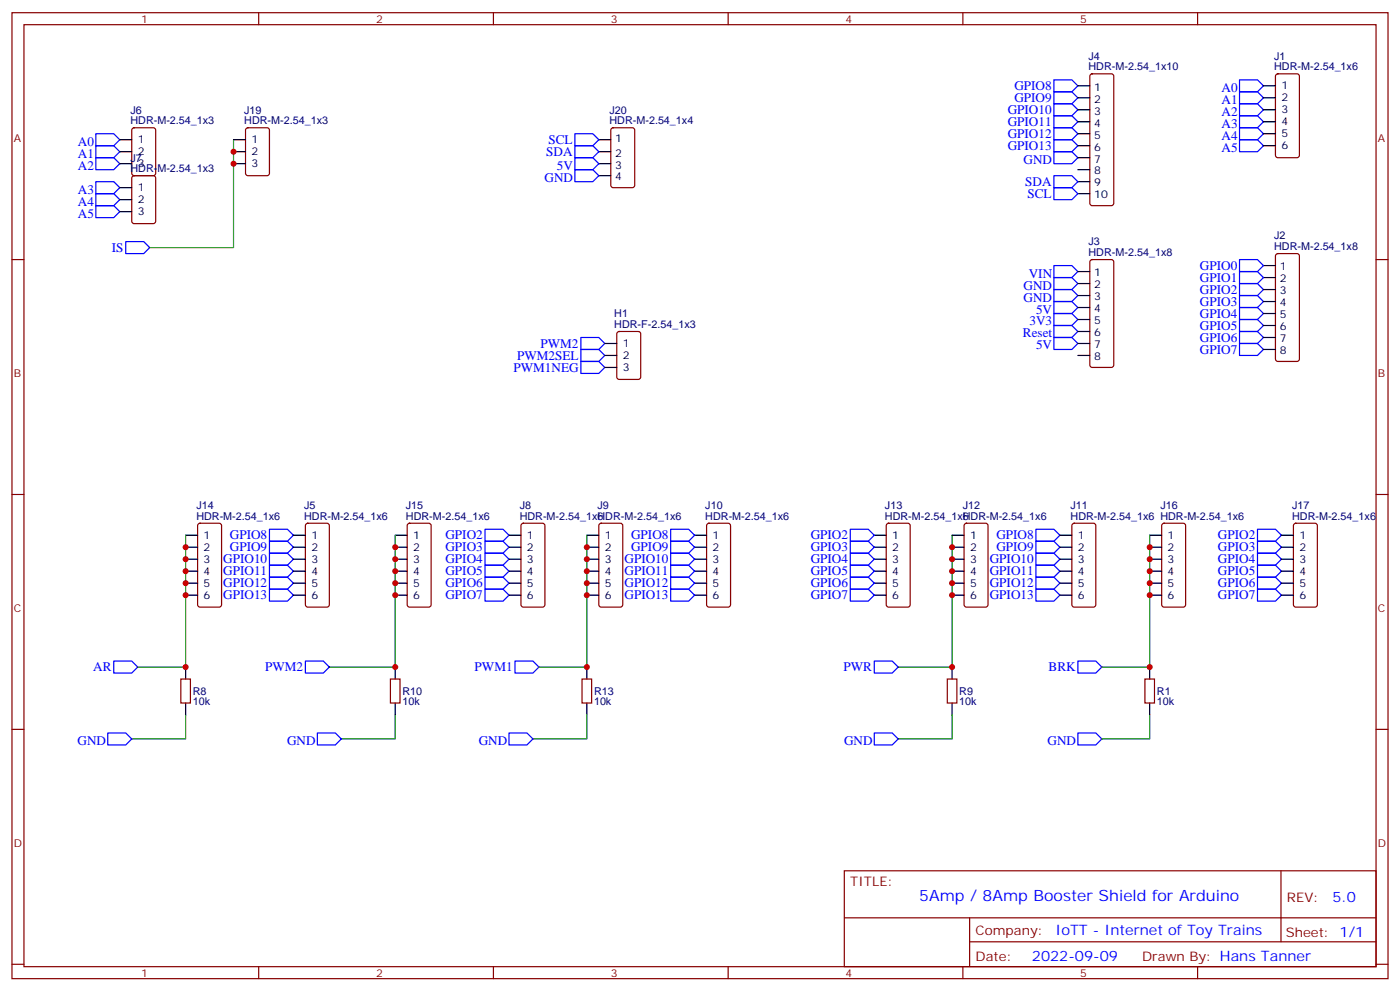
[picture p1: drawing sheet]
<svg xmlns="http://www.w3.org/2000/svg" width="412mm" height="292mm" viewBox="0 0 412 292" stroke-linecap="round" stroke-linejoin="round" font-family="sans-serif">
<g fill="none" stroke="#870000" stroke-width=".35">
<path d="M3.5 3.7h405.4v284.4h-405.4zM7.1 7.3h398.2v277.3h-398.2zM76.2 3.7v3.6M145.3 3.7v3.6M214.5 3.7v3.6M283.6 3.7v3.6M352.8 3.7v3.6M39 37.8l.5-.2h5.7l.6 .4 .1 13-.5 .7h-5.9l-.6-.4-.1-13zM72.6 37.8l.4-.2h5.7l.6 .4 .1 13-.5 .7h-5.9l-.6-.4-.1-13zM180.2 37.8l.4-.2h5.7l.6 .4 .1 16.5-.5 .7h-5.9l-.6-.4-.1-16.5zM321.3 21.9l.4-.2h5.7l.5 .2 .2 .5v37.4l-.3 .5-.4 .2h-5.7l-.5-.2-.2-.5v-37.4zM375.9 21.9l.5-.2h5.7l.6 .5 .1 23.5-.5 .7h-5.9l-.6-.4-.1-23.6z"/>
<path d="M39 51.9l.5-.2h5.7l.6 .4 .1 13-.5 .7h-5.9l-.6-.4-.1-13zM3.5 76.4h3.6M321.3 76.6l.4-.2h5.7l.5 .2 .2 .5v30.4l-.3 .5-.4 .2h-5.7l-.5-.3-.2-.4v-30.4zM375.9 74.9l.5-.3h5.7l.5 .3 .2 .5v30.3l-.3 .5-.4 .2h-5.7l-.5-.2-.2-.5v-30.3zM405.3 76.4h3.6M181.9 97.8l.5-.2h5.6l.7 .4v13l-.4 .6-5.9 .1-.7-.5v-12.9zM3.5 145.6h3.6M58.4 154.2l.5-.2h5.7l.6 .5 .1 23.5-.5 .7h-5.9l-.6-.4-.1-23.6zM90.2 154.2l.5-.2h5.6l.7 .5v23.5l-.4 .7h-5.9l-.7-.4v-23.6zM120.2 154.2l.4-.2h5.7l.6 .5 .1 23.5-.5 .7h-5.9l-.6-.4-.1-23.6zM153.7 154.2l.5-.2h5.6l.7 .5v23.5l-.4 .7h-5.9l-.7-.4v-23.6zM176.6 154.2l.5-.2h5.6l.7 .5v23.5l-.4 .7h-5.9l-.7-.4v-23.6z"/>
<path d="M208.4 154.2l.4-.2h5.7l.6 .5 .1 23.5-.5 .7h-5.9l-.6-.4-.1-23.6zM261.3 154.2l.5-.2h5.6l.7 .5v23.5l-.5 .7h-5.8l-.7-.4v-23.6zM284.2 154.2l.5-.2h5.6l.7 .5v23.5l-.4 .7h-5.9l-.7-.4v-23.6zM316 154.2l.4-.2h5.7l.6 .5 .1 23.5-.5 .7h-5.9l-.6-.4-.1-23.6zM342.4 154.2l.5-.2h5.6l.7 .5v23.5l-.4 .7h-5.9l-.7-.4v-23.6zM381.2 154.2l.5-.2h5.6l.7 .5 .1 23.5-.5 .7h-5.9l-.6-.4-.1-23.6zM405.3 145.6h3.6M53.3 199.9h2.8v7h-2.8zM115 199.9h2.8v7h-2.8zM171.4 199.9h2.9v7h-2.9zM279 199.9h2.9v7h-2.9zM337.3 199.9h2.8v7h-2.8z"/>
<path d="M3.5 214.7h3.6M405.3 214.7h3.6M248.7 256.3h156.6v28.3h-156.6zM377.3 256.4v20.8M248.7 270.2h156.5M285.6 277.2h119.6M285.6 270.2v14.1M3.5 283.8h3.6M76.2 284.6v3.5M145.3 284.6v3.5M214.5 284.6v3.5M283.6 284.6v3.5"/>
<path d="M352.8 284.6v3.5M405.3 283.8h3.6"/>
</g>
<g fill="none" stroke="#00f" stroke-width=".35">
<path d="M28.2 39.4h5.3l1.8 1.7-1.8 1.8h-5.3zM169.3 39.4h5.3l1.8 1.7-1.8 1.8h-5.3zM310.4 37.6h5.3l1.8 1.8-1.8 1.7h-5.3zM310.4 34.1h5.3l1.8 1.7-1.8 1.8h-5.3zM310.4 30.6h5.3l1.8 1.7-1.8 1.8h-5.3zM310.4 27h5.3l1.8 1.8-1.8 1.8h-5.3zM310.4 23.5h5.3l1.8 1.8-1.8 1.7h-5.3zM365.1 37.6h5.3l1.8 1.8-1.8 1.7h-5.3zM365.1 34.1h5.3l1.8 1.7-1.8 1.8h-5.3zM365.1 30.6h5.3l1.8 1.7-1.8 1.8h-5.3zM365.1 27h5.3l1.8 1.8-1.8 1.8h-5.3zM365.1 23.5h5.3l1.8 1.8-1.8 1.7h-5.3z"/>
<path d="M28.2 42.9h5.3l1.8 1.8-1.8 1.7h-5.3zM28.2 46.4h5.3l1.8 1.8-1.8 1.8h-5.3zM28.2 53.5h5.3l1.8 1.7-1.8 1.8h-5.3zM28.2 57h5.3l1.8 1.8-1.8 1.7h-5.3zM169.3 50h5.3l1.8 1.7-1.8 1.8h-5.3zM169.3 46.4h5.3l1.8 1.8-1.8 1.8h-5.3zM169.3 42.9h5.3l1.8 1.8-1.8 1.7h-5.3zM310.4 44.7h5.3l1.8 1.7-1.8 1.8h-5.3zM310.4 41.1h5.3l1.8 1.8-1.8 1.8h-5.3zM310.4 55.2h5.3l1.8 1.8-1.8 1.8h-5.3zM310.4 51.7h5.3l1.8 1.8-1.8 1.7h-5.3zM365.1 41.1h5.3l1.8 1.8-1.8 1.8h-5.3z"/>
<path d="M28.2 60.5h5.3l1.8 1.8-1.8 1.8h-5.3zM37 71.1h5.3l1.8 1.8-1.8 1.7h-5.3zM310.4 78.2h5.3l1.8 1.7-1.8 1.8h-5.3zM365.1 76.4h5.3l1.8 1.8-1.8 1.7h-5.3zM365.1 79.9h5.3l1.8 1.8-1.8 1.8h-5.3zM171.1 99.3h5.3l1.8 1.8-1.8 1.8h-5.3zM310.4 99.3h5.3l1.8 1.8-1.8 1.8h-5.3zM310.4 95.8h5.3l1.8 1.8-1.8 1.7h-5.3zM310.4 92.3h5.3l1.8 1.8-1.8 1.7h-5.3zM310.4 88.8h5.3l1.8 1.7-1.8 1.8h-5.3zM310.4 85.2h5.3l1.8 1.8-1.8 1.8h-5.3zM310.4 81.7h5.3l1.8 1.8-1.8 1.7h-5.3z"/>
<path d="M365.1 97.6h5.3l1.8 1.7-1.8 1.8h-5.3zM365.1 94.1h5.3l1.8 1.7-1.8 1.8h-5.3zM365.1 90.5h5.3l1.8 1.8-1.8 1.8h-5.3zM365.1 87h5.3l1.8 1.8-1.8 1.7h-5.3zM365.1 83.5h5.3l1.8 1.7-1.8 1.8h-5.3zM171.1 102.9h5.3l1.8 1.7-1.8 1.8h-5.3zM171.1 106.4h5.3l1.8 1.8-1.8 1.7h-5.3zM365.1 101.1h5.3l1.8 1.8-1.8 1.7h-5.3zM79.4 159.3h5.3l1.7 1.8-1.7 1.7h-5.3zM79.4 155.8h5.3l1.7 1.8-1.7 1.7h-5.3zM142.9 159.3h5.3l1.7 1.8-1.7 1.7h-5.3zM142.9 155.8h5.3l1.7 1.8-1.7 1.7h-5.3z"/>
<path d="M197.6 155.8h5.2l1.8 1.8-1.8 1.7h-5.2zM197.6 159.3h5.2l1.8 1.8-1.8 1.7h-5.2zM250.5 155.8h5.3l1.7 1.8-1.7 1.7h-5.3zM250.5 159.3h5.3l1.7 1.8-1.7 1.7h-5.3zM305.2 159.3h5.2l1.8 1.8-1.8 1.7h-5.2zM305.2 155.8h5.2l1.8 1.8-1.8 1.7h-5.2zM370.4 159.3h5.3l1.8 1.8-1.8 1.7h-5.3zM370.4 155.8h5.3l1.8 1.8-1.8 1.7h-5.3zM79.4 173.4h5.3l1.7 1.8-1.7 1.8h-5.3zM79.4 169.9h5.3l1.7 1.8-1.7 1.7h-5.3zM79.4 166.4h5.3l1.7 1.7-1.7 1.8h-5.3zM79.4 162.8h5.3l1.7 1.8-1.7 1.8h-5.3z"/>
<path d="M142.9 162.8h5.3l1.7 1.8-1.7 1.8h-5.3zM142.9 166.4h5.3l1.7 1.7-1.7 1.8h-5.3zM142.9 169.9h5.3l1.7 1.8-1.7 1.7h-5.3zM142.9 173.4h5.3l1.7 1.8-1.7 1.8h-5.3zM197.6 162.8h5.2l1.8 1.8-1.8 1.8h-5.2zM197.6 166.4h5.2l1.8 1.7-1.8 1.8h-5.2zM197.6 169.9h5.2l1.8 1.8-1.8 1.7h-5.2zM197.6 173.4h5.2l1.8 1.8-1.8 1.8h-5.2zM250.5 173.4h5.3l1.7 1.8-1.7 1.8h-5.3zM250.5 169.9h5.3l1.7 1.8-1.7 1.7h-5.3zM250.5 166.4h5.3l1.7 1.7-1.7 1.8h-5.3zM250.5 162.8h5.3l1.7 1.8-1.7 1.8h-5.3z"/>
<path d="M305.2 173.4h5.2l1.8 1.8-1.8 1.8h-5.2zM305.2 169.9h5.2l1.8 1.8-1.8 1.7h-5.2zM305.2 166.4h5.2l1.8 1.7-1.8 1.8h-5.2zM305.2 162.8h5.2l1.8 1.8-1.8 1.8h-5.2zM370.4 162.8h5.3l1.8 1.8-1.8 1.8h-5.3zM370.4 166.4h5.3l1.8 1.7-1.8 1.8h-5.3zM370.4 169.9h5.3l1.8 1.8-1.8 1.7h-5.3zM370.4 173.4h5.3l1.8 1.8-1.8 1.8h-5.3zM33.5 194.6h5.3l1.8 1.8-1.8 1.7h-5.3zM90 194.6h5.2l1.8 1.8-1.8 1.7h-5.2zM151.7 194.6h5.3l1.7 1.8-1.7 1.7h-5.3zM257.5 194.6h5.3l1.8 1.8-1.8 1.7h-5.3z"/>
<path d="M317.5 194.6h5.3l1.8 1.8-1.8 1.7h-5.3zM31.7 215.8h5.3l1.8 1.7-1.8 1.8h-5.3zM93.5 215.8h5.3l1.7 1.7-1.7 1.8h-5.3zM149.9 215.8h5.3l1.8 1.7-1.8 1.8h-5.3zM257.5 215.8h5.3l1.8 1.7-1.8 1.8h-5.3zM317.5 215.8h5.3l1.8 1.7-1.8 1.8h-5.3z"/>
</g>
<g fill="none" stroke="#000" stroke-width=".35">
<path d="M317.5 25.3h3.5M317.5 28.8h3.5M317.5 32.3h3.5M317.5 35.8h3.5M317.5 39.4h3.5M372.2 25.3h3.5M372.2 28.8h3.5M372.2 32.3h3.5M372.2 35.8h3.5M372.2 39.4h3.5M35.3 48.2h3.5M35.3 41.1h3.5"/>
<path d="M35.3 44.7h3.5M35.3 55.2h3.5M35.3 58.8h3.5M68.8 48.2h3.5M68.8 41.1h3.5M68.8 44.7h3.5M176.4 48.2h3.5M176.4 41.1h3.5M176.4 44.7h3.5M176.4 51.7h3.5M317.5 42.9h3.5M317.5 46.4h3.5"/>
<path d="M317.5 50h3.5M317.5 53.5h3.5M317.5 57h3.5M372.2 42.9h3.5M35.3 62.3h3.5M317.5 79.9h3.5M372.2 78.2h3.5M317.5 83.5h3.5M317.5 87h3.5M317.5 90.5h3.5M317.5 94.1h3.5M317.5 97.6h3.5"/>
<path d="M372.2 81.7h3.5M372.2 85.2h3.5M372.2 88.8h3.5M372.2 92.3h3.5M372.2 95.8h3.5M372.2 99.3h3.5M178.2 101.1h3.5M178.2 104.6h3.5M178.2 108.2h3.5M317.5 101.1h3.5M317.5 104.6h3.5M372.2 102.9h3.5"/>
<path d="M54.7 157.6h3.5M86.4 157.6h3.6M116.4 157.6h3.5M149.9 157.6h3.6M172.9 157.6h3.5M204.6 157.6h3.5M257.5 157.6h3.6M280.5 157.6h3.5M312.2 157.6h3.5M338.7 157.6h3.5M377.5 157.6h3.5M54.7 161.1h3.5"/>
<path d="M54.7 164.6h3.5M54.7 168.1h3.5M54.7 171.7h3.5M54.7 175.2h3.5M86.4 161.1h3.6M86.4 164.6h3.6M86.4 168.1h3.6M86.4 171.7h3.6M86.4 175.2h3.6M116.4 161.1h3.5M116.4 164.6h3.5M116.4 168.1h3.5"/>
<path d="M116.4 171.7h3.5M116.4 175.2h3.5M149.9 161.1h3.6M149.9 164.6h3.6M149.9 168.1h3.6M149.9 171.7h3.6M149.9 175.2h3.6M172.9 161.1h3.5M172.9 164.6h3.5M172.9 168.1h3.5M172.9 171.7h3.5M172.9 175.2h3.5"/>
<path d="M204.6 161.1h3.5M204.6 164.6h3.5M204.6 168.1h3.5M204.6 171.7h3.5M204.6 175.2h3.5M257.5 161.1h3.6M257.5 164.6h3.6M257.5 168.1h3.6M257.5 171.7h3.6M257.5 175.2h3.6M280.5 161.1h3.5M280.5 164.6h3.5"/>
<path d="M280.5 168.1h3.5M280.5 171.7h3.5M280.5 175.2h3.5M312.2 161.1h3.5M312.2 164.6h3.5M312.2 168.1h3.5M312.2 171.7h3.5M312.2 175.2h3.5M338.7 161.1h3.5M338.7 164.6h3.5M338.7 168.1h3.5M338.7 171.7h3.5"/>
<path d="M338.7 175.2h3.5M377.5 161.1h3.5M377.5 164.6h3.5M377.5 168.1h3.5M377.5 171.7h3.5M377.5 175.2h3.5M54.7 196.4v3.5M116.4 196.4v3.5M172.9 196.4v3.5M280.5 196.4v3.5M338.7 196.4v3.5M54.7 206.9v3.6"/>
<path d="M116.4 206.9v3.6M172.9 206.9v3.6M280.5 206.9v3.6M338.7 206.9v3.6"/>
</g>
<path d="M68.8 41.1v31.8h-24.7M54.7 157.6v38.8h-14.1M116.4 157.6v38.8h-19.4M172.9 157.6v38.8h-14.2M280.5 157.6v38.8h-15.9M338.7 157.6v38.8h-14.1M54.7 210.5v7h-15.9M116.4 210.5v7h-15.9M172.9 210.5v7h-15.9M280.5 210.5v7h-15.9M338.7 210.5v7h-14.1" fill="none" stroke="#008700" stroke-width=".35"/>
<g fill="#c00">
<circle cx="172.9" cy="161.1" r=".88"/>
<circle cx="172.9" cy="164.6" r=".88"/>
<circle cx="172.9" cy="168.1" r=".88"/>
<circle cx="172.9" cy="171.7" r=".88"/>
<circle cx="172.9" cy="175.2" r=".88"/>
<circle cx="280.5" cy="175.2" r=".88"/>
<circle cx="280.5" cy="171.7" r=".88"/>
<circle cx="280.5" cy="168.1" r=".88"/>
<circle cx="280.5" cy="164.6" r=".88"/>
<circle cx="280.5" cy="161.1" r=".88"/>
<circle cx="116.4" cy="161.1" r=".88"/>
<circle cx="116.4" cy="164.6" r=".88"/>
<circle cx="116.4" cy="168.1" r=".88"/>
<circle cx="116.4" cy="171.7" r=".88"/>
<circle cx="116.4" cy="175.2" r=".88"/>
<circle cx="338.7" cy="161.1" r=".88"/>
<circle cx="338.7" cy="164.6" r=".88"/>
<circle cx="338.7" cy="168.1" r=".88"/>
<circle cx="338.7" cy="171.7" r=".88"/>
<circle cx="338.7" cy="175.2" r=".88"/>
<circle cx="338.7" cy="196.4" r=".88"/>
<circle cx="54.7" cy="161.1" r=".88"/>
<circle cx="54.7" cy="164.6" r=".88"/>
<circle cx="54.7" cy="168.1" r=".88"/>
<circle cx="54.7" cy="171.7" r=".88"/>
<circle cx="54.7" cy="175.2" r=".88"/>
<circle cx="280.5" cy="196.4" r=".88"/>
<circle cx="54.7" cy="196.4" r=".88"/>
<circle cx="116.4" cy="196.4" r=".88"/>
<circle cx="172.9" cy="196.4" r=".88"/>
<circle cx="68.8" cy="48.2" r=".88"/>
<circle cx="68.8" cy="44.7" r=".88"/>
</g>
<text font-size="4.6" fill="#00f" x="270.8" y="265.4">5Amp / 8Amp Booster Shield for Arduino</text>
<g font-size="4.2" fill="#00f">
<text x="392.5" y="265.6">5.0</text>
<text x="310.9" y="275.2">IoTT - Internet of Toy Trains</text>
<text x="304" y="283">2022-09-09</text>
</g>
<g font-size="3.9" fill="#00f">
<text x="298.8" y="26.5">GPIO8</text>
<text x="359.9" y="27">A0</text>
<text x="296.9" y="33.6">GPIO10</text>
<text x="298.8" y="30">GPIO9</text>
<text x="359.9" y="34.1">A2</text>
<text x="359.9" y="30.6">A1</text>
<text x="296.9" y="40.6">GPIO12</text>
<text x="296.9" y="37.1">GPIO11</text>
<text x="359.9" y="41.1">A4</text>
<text x="359.9" y="37.6">A3</text>
<text x="23" y="42.9">A0</text>
<text x="23" y="46.4">A1</text>
<text x="160.9" y="45.9">SDA</text>
<text x="161.6" y="42.4">SCL</text>
<text x="296.9" y="44.1">GPIO13</text>
<text x="359.9" y="44.7">A5</text>
<text x="23" y="50">A2</text>
<text x="160.4" y="53.5">GND</text>
<text x="164.1" y="50">5V</text>
<text x="301.5" y="48.2">GND</text>
<text x="23" y="57">A3</text>
<text x="302" y="54.7">SDA</text>
<text x="302.7" y="58.3">SCL</text>
<text x="23" y="60.5">A4</text>
<text x="23" y="64.1">A5</text>
<text x="32.9" y="74.1">IS</text>
<text x="303" y="81.7">VIN</text>
<text x="353.5" y="79.4">GPIO0</text>
<text x="353.5" y="83">GPIO1</text>
<text x="301.5" y="88.8">GND</text>
<text x="301.5" y="85.2">GND</text>
<text x="353.5" y="86.5">GPIO2</text>
<text x="303.2" y="95.8">3V3</text>
<text x="305.2" y="92.3">5V</text>
<text x="353.5" y="93.5">GPIO4</text>
<text x="353.5" y="90">GPIO3</text>
<text x="301.3" y="99.3">Reset</text>
<text x="353.5" y="100.6">GPIO6</text>
<text x="353.5" y="97.1">GPIO5</text>
<text x="152.3" y="105.9">PWM2SEL</text>
<text x="159.2" y="102.4">PWM2</text>
<text x="305.2" y="102.9">5V</text>
<text x="353.5" y="104.1">GPIO7</text>
<text x="151.3" y="109.4">PWM1NEG</text>
<text x="67.7" y="158.8">GPIO8</text>
<text x="131.2" y="158.8">GPIO2</text>
<text x="185.9" y="158.8">GPIO8</text>
<text x="238.8" y="158.8">GPIO2</text>
<text x="293.5" y="158.8">GPIO8</text>
<text x="358.8" y="158.8">GPIO2</text>
<text x="65.8" y="165.9">GPIO10</text>
<text x="67.7" y="162.3">GPIO9</text>
<text x="131.2" y="162.3">GPIO3</text>
<text x="131.2" y="165.9">GPIO4</text>
<text x="184" y="165.9">GPIO10</text>
<text x="185.9" y="162.3">GPIO9</text>
<text x="238.8" y="165.9">GPIO4</text>
<text x="238.8" y="162.3">GPIO3</text>
<text x="291.6" y="165.9">GPIO10</text>
<text x="293.5" y="162.3">GPIO9</text>
<text x="358.8" y="162.3">GPIO3</text>
<text x="358.8" y="165.9">GPIO4</text>
<text x="65.8" y="172.9">GPIO12</text>
<text x="65.8" y="169.4">GPIO11</text>
<text x="131.2" y="169.4">GPIO5</text>
<text x="131.2" y="172.9">GPIO6</text>
<text x="184" y="169.4">GPIO11</text>
<text x="184" y="172.9">GPIO12</text>
<text x="238.8" y="172.9">GPIO6</text>
<text x="238.8" y="169.4">GPIO5</text>
<text x="291.6" y="172.9">GPIO12</text>
<text x="291.6" y="169.4">GPIO11</text>
<text x="358.8" y="169.4">GPIO5</text>
<text x="358.8" y="172.9">GPIO6</text>
<text x="65.8" y="176.4">GPIO13</text>
<text x="131.2" y="176.4">GPIO7</text>
<text x="184" y="176.4">GPIO13</text>
<text x="238.8" y="176.4">GPIO7</text>
<text x="291.6" y="176.4">GPIO13</text>
<text x="358.8" y="176.4">GPIO7</text>
<text x="27.5" y="197.6">AR</text>
<text x="78.1" y="197.6">PWM2</text>
<text x="139.8" y="197.6">PWM1</text>
<text x="248.5" y="197.6">PWR</text>
<text x="308.9" y="197.6">BRK</text>
<text x="22.8" y="219.3">GND</text>
<text x="84.6" y="219.3">GND</text>
<text x="141" y="219.3">GND</text>
<text x="248.6" y="219.3">GND</text>
<text x="308.6" y="219.3">GND</text>
</g>
<g font-size="3.9" fill="#800">
<text x="250.5" y="260.9">TITLE:</text>
<text x="379.1" y="265.6">REV:</text>
<text x="287.4" y="275.1">Company:</text>
<text x="378.7" y="275.7">Sheet: 1/1</text>
<text x="287.4" y="282.8">Date:</text>
<text x="336.4" y="282.9">Drawn By: Hans Tanner</text>
</g>
<g font-size="3.2" fill="#800">
<text x="41.6" y="6.7">1</text>
<text x="110.8" y="6.7">2</text>
<text x="179.9" y="6.7">3</text>
<text x="249.1" y="6.7">4</text>
<text x="318.2" y="6.7">5</text>
<text x="4.1" y="41.8">A</text>
<text x="405.9" y="41.8">A</text>
<text x="4.1" y="111">B</text>
<text x="405.9" y="111">B</text>
<text x="4.1" y="180.1">C</text>
<text x="405.9" y="180.1">C</text>
<text x="4.1" y="249.3">D</text>
<text x="405.9" y="249.3">D</text>
<text x="41.6" y="287.5">1</text>
<text x="110.8" y="287.5">2</text>
<text x="179.9" y="287.5">3</text>
<text x="249.1" y="287.5">4</text>
<text x="318.2" y="287.5">5</text>
</g>
<g font-size="3.2" fill="#000080">
<text x="320.7" y="17.6">J4</text>
<text x="375.3" y="17.6">J1</text>
<text x="320.7" y="20.7">HDR-M-2.54_1x10</text>
<text x="375.3" y="20.7">HDR-M-2.54_1x6</text>
<text x="38.4" y="33.4">J6</text>
<text x="71.9" y="33.4">J19</text>
<text x="179.5" y="33.4">J20</text>
<text x="38.4" y="36.5">HDR-M-2.54_1x3</text>
<text x="71.9" y="36.5">HDR-M-2.54_1x3</text>
<text x="179.5" y="36.5">HDR-M-2.54_1x4</text>
<text x="38.4" y="47.5">J7</text>
<text x="38.4" y="50.7">HDR-M-2.54_1x3</text>
<text x="375.3" y="70.5">J2</text>
<text x="320.7" y="75.4">HDR-M-2.54_1x8</text>
<text x="320.7" y="72.2">J3</text>
<text x="375.3" y="73.6">HDR-M-2.54_1x8</text>
<text x="180.9" y="93.4">H1</text>
<text x="180.9" y="96.5">HDR-F-2.54_1x3</text>
<text x="57.8" y="149.8">J14</text>
<text x="89.6" y="149.8">J5</text>
<text x="119.6" y="149.8">J15</text>
<text x="153.1" y="149.8">J8</text>
<text x="176" y="149.8">J9</text>
<text x="207.8" y="149.8">J10</text>
<text x="260.7" y="149.8">J13</text>
<text x="283.6" y="149.8">J12</text>
<text x="315.4" y="149.8">J11</text>
<text x="341.8" y="149.8">J16</text>
<text x="380.6" y="149.8">J17</text>
<text x="57.8" y="153">HDR-M-2.54_1x6</text>
<text x="89.6" y="153">HDR-M-2.54_1x6</text>
<text x="119.6" y="153">HDR-M-2.54_1x6</text>
<text x="153.1" y="153">HDR-M-2.54_1x6</text>
<text x="176" y="153">HDR-M-2.54_1x6</text>
<text x="207.8" y="153">HDR-M-2.54_1x6</text>
<text x="260.7" y="153">HDR-M-2.54_1x6</text>
<text x="283.6" y="153">HDR-M-2.54_1x6</text>
<text x="315.4" y="153">HDR-M-2.54_1x6 HDR-M-2.54_1x6</text>
<text x="380.6" y="153">HDR-M-2.54_1x6</text>
<text x="56.8" y="207.6">10k</text>
<text x="56.8" y="204.5">R8</text>
<text x="118.5" y="207.6">10k</text>
<text x="118.5" y="204.5">R10</text>
<text x="175" y="207.6">10k</text>
<text x="175" y="204.5">R13</text>
<text x="282.6" y="207.6">10k</text>
<text x="282.6" y="204.5">R9</text>
<text x="340.8" y="207.6">10k</text>
<text x="340.8" y="204.5">R1</text>
</g>
<g font-size="3.2">
<text x="322.3" y="26.7">1</text>
<text x="377.5" y="26.3">1</text>
<text x="377.5" y="29.8">2</text>
<text x="322.3" y="30.2">2</text>
<text x="322.3" y="33.7">3</text>
<text x="377.5" y="33.4">3</text>
<text x="181.2" y="41.8">1</text>
<text x="322.3" y="37.3">4</text>
<text x="322.3" y="40.8">5</text>
<text x="377.5" y="36.9">4</text>
<text x="377.5" y="40.4">5</text>
<text x="40.6" y="42.2">1</text>
<text x="40.6" y="45.7">2</text>
<text x="74.1" y="42.2">1</text>
<text x="74.1" y="45.7">2</text>
<text x="181.2" y="46.1">2</text>
<text x="322.3" y="44.3">6</text>
<text x="322.3" y="47.8">7</text>
<text x="377.5" y="44">6</text>
<text x="40.6" y="49.2">3</text>
<text x="74.1" y="49.2">3</text>
<text x="181.2" y="49.6">3</text>
<text x="181.2" y="53.1">4</text>
<text x="322.3" y="51.4">8</text>
<text x="40.6" y="56.3">1</text>
<text x="40.6" y="59.8">2</text>
<text x="322.3" y="54.9">9</text>
<text x="322.3" y="58.4">10</text>
<text x="40.6" y="63.4">3</text>
<text x="322.3" y="81.4">1</text>
<text x="377" y="79.6">1</text>
<text x="377" y="83.1">2</text>
<text x="322.3" y="84.9">2</text>
<text x="322.3" y="88.4">3</text>
<text x="377" y="86.6">3</text>
<text x="322.3" y="91.9">4</text>
<text x="322.3" y="95.5">5</text>
<text x="377" y="90.2">4</text>
<text x="377" y="93.7">5</text>
<text x="322.3" y="99">6</text>
<text x="377" y="97.2">6</text>
<text x="377" y="100.8">7</text>
<text x="183.4" y="102.2">1</text>
<text x="183.4" y="105.7">2</text>
<text x="322.3" y="102.5">7</text>
<text x="322.3" y="106">8</text>
<text x="377" y="104.3">8</text>
<text x="183.4" y="109.2">3</text>
<text x="60" y="158.6">1</text>
<text x="91.7" y="158.6">1</text>
<text x="121.7" y="158.6">1</text>
<text x="155.2" y="158.6">1</text>
<text x="178.2" y="158.6">1</text>
<text x="209.9" y="158.6">1</text>
<text x="262.8" y="158.6">1</text>
<text x="285.8" y="158.6">1</text>
<text x="317.5" y="158.6">1</text>
<text x="344" y="158.6">1</text>
<text x="382.8" y="158.6">1</text>
<text x="60" y="162.1">2</text>
<text x="60" y="165.7">3</text>
<text x="91.7" y="162.1">2</text>
<text x="91.7" y="165.7">3</text>
<text x="121.7" y="162.1">2</text>
<text x="121.7" y="165.7">3</text>
<text x="155.2" y="162.1">2</text>
<text x="155.2" y="165.7">3</text>
<text x="178.2" y="162.1">2</text>
<text x="178.2" y="165.7">3</text>
<text x="209.9" y="162.1">2</text>
<text x="209.9" y="165.7">3</text>
<text x="262.8" y="162.1">2</text>
<text x="262.8" y="165.7">3</text>
<text x="285.8" y="162.1">2</text>
<text x="285.8" y="165.7">3</text>
<text x="317.5" y="162.1">2</text>
<text x="317.5" y="165.7">3</text>
<text x="344" y="162.1">2</text>
<text x="344" y="165.7">3</text>
<text x="382.8" y="162.1">2</text>
<text x="382.8" y="165.7">3</text>
<text x="60" y="169.2">4</text>
<text x="60" y="172.7">5</text>
<text x="91.7" y="169.2">4</text>
<text x="91.7" y="172.7">5</text>
<text x="121.7" y="169.2">4</text>
<text x="121.7" y="172.7">5</text>
<text x="155.2" y="169.2">4</text>
<text x="155.2" y="172.7">5</text>
<text x="178.2" y="169.2">4</text>
<text x="178.2" y="172.7">5</text>
<text x="209.9" y="169.2">4</text>
<text x="209.9" y="172.7">5</text>
<text x="262.8" y="169.2">4</text>
<text x="262.8" y="172.7">5</text>
<text x="285.8" y="169.2">4</text>
<text x="285.8" y="172.7">5</text>
<text x="317.5" y="169.2">4</text>
<text x="317.5" y="172.7">5</text>
<text x="344" y="169.2">4</text>
<text x="344" y="172.7">5</text>
<text x="382.8" y="169.2">4</text>
<text x="382.8" y="172.7">5</text>
<text x="60" y="176.2">6</text>
<text x="91.7" y="176.2">6</text>
<text x="121.7" y="176.2">6</text>
<text x="155.2" y="176.2">6</text>
<text x="178.2" y="176.2">6</text>
<text x="209.9" y="176.2">6</text>
<text x="262.8" y="176.2">6</text>
<text x="285.8" y="176.2">6</text>
<text x="317.5" y="176.2">6</text>
<text x="344" y="176.2">6</text>
<text x="382.8" y="176.2">6</text>
</g>
</svg>
